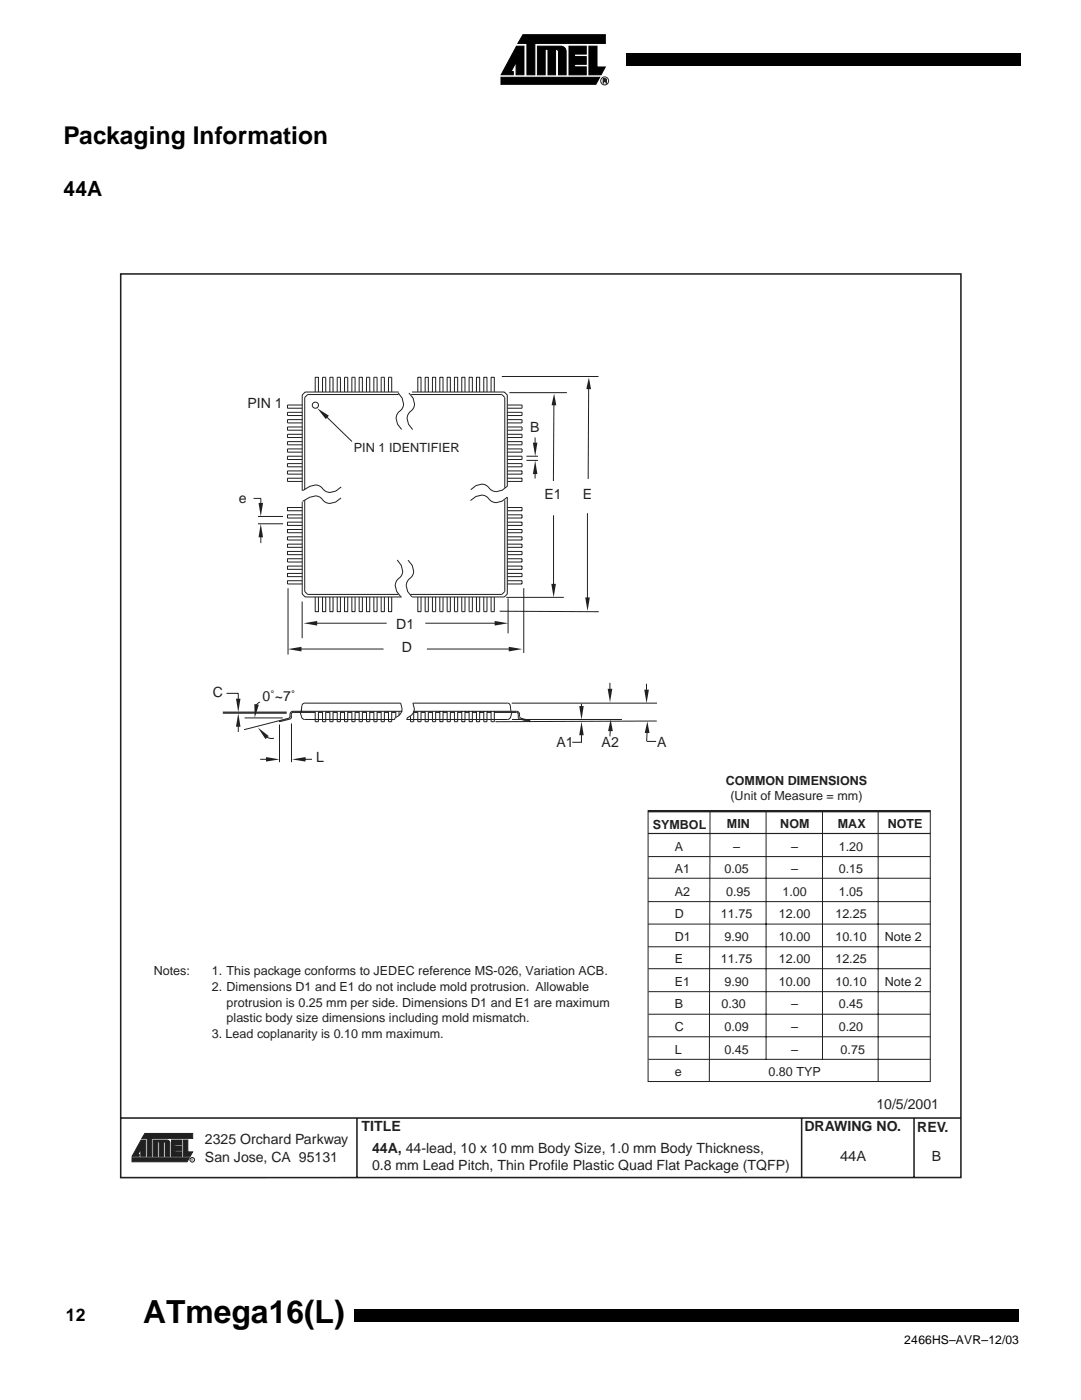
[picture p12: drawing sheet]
<svg xmlns="http://www.w3.org/2000/svg" width="216mm" height="279mm" viewBox="0 0 216 279" stroke-linecap="round" stroke-linejoin="round" font-family="sans-serif">
<path d="M124.9 10.7h1.3v2.5h-1.3zM126.2 10.7h77.4v2.5h-77.4z" fill="#000"/>
<g fill="#fff">
<path d="M98.4 6h24.3v11.9h-24.3z"/>
<path d="M99.5 6.8h22.1v10.3h-22.1z"/>
</g>
<path d="M99.9 15.4h19.7l-.8 1.4h-18.9zM103 9.2h1.5v5.7h-1.6v-2.5l-1 1.9h.4v.6h-2.4zM104.3 6.9h16.4v1.8h-14.1v6.2h-1.5v-6.2h-1.8zM107.2 9.2h4.5a1.05 1.05 0 0 1 1.2 1.2v4.5h-1.5v-4.6a.52 .52 0 0 0-.6-.5v5.1h-1.5v-5.1h-.6v5.1h-1.5zM113.5 9.2h3.4v1.6h-2.3v.5h2.3v1.5h-2.3v.5h2.3v1.6h-3.4zM117.4 9.2h1.6v4.2h1.7l-.8 1.5h-2.5z" fill="#000" stroke="#000" stroke-width=".2"/>
<g fill="#231f1f">
<path d="M120.6 15.7l.3 .1-.1 .4 .2 .4-.4-.4 .2-.2z"/>
<path d="M120.3 15.7h.3l-.2 .1v.3h.2l-.2 .1v.4h-.1z"/>
</g>
<g fill="none" stroke="#231f1f" stroke-width=".2">
<path d="M120.3 15.7l.6 .1-.1 .4 .2 .4h-.2l-.1-.4h-.3v.4h-.1zM120.4 15.8h.4v.3h-.4z"/>
<circle cx="120.6" cy="16.1" r=".8"/>
</g>
<path d="M70.5 261.3h136.9v2.5h-136.9z" fill="#000"/>
<g fill="#fff">
<path d="M203.2 257.2h4.2v12.7h-4.2z"/>
<path d="M23.9 54.3h168.1v180.9h-168.1z"/>
</g>
<g fill="#231f1f" stroke="#231f1f" stroke-width=".2">
<path d="M28.1 227.5h.9v3.3h-.9v-1.5l-.6 1.1h.3v.4h-1.4z"/>
<path d="M36.5 227.5h1v2.4h.9l-.5 .9h-1.4z"/>
<path d="M26.3 231.1h11.5l-.5 .8h-11z"/>
<path d="M28.9 226.2h9.5v1h-8.1v3.6h-1v-3.6h-1z"/>
<path d="M30.6 227.5h2.6a.6 .6 0 0 1 .7 .7v2.6h-.9v-2.7l-.1-.1-.2-.1v2.9h-.9v-2.9h-.4v2.9h-.8z"/>
<path d="M34.2 227.5h2v.9h-1.3v.3h1.3v.9h-1.3v.3h1.3v.9h-2z"/>
</g>
<g fill="none" stroke="#231f1f" stroke-width=".2">
<path d="M62.9 78.2v-2.9h.6v2.9M64.3 78.2v-2.9h.7v2.9M65.8 78.2v-2.9h.6v2.9M67.2 78.2v-2.9h.7v2.9M68.7 78.2v-2.9h.6v2.9M70.2 78.2v-2.9h.6v2.9M71.6 78.2v-2.9h.7v2.9M73.1 78.2v-2.9h.6v2.9M74.5 78.2v-2.9h.7v2.9M76 78.2v-2.9h.6v2.9M77.5 78.2v-2.9h.6v2.9M79.5 78.7h-18.2l-.5 .6v18.5"/>
<path d="M79.5 78.2h-18.6l-.6 .6v19.2M82 78.7h18.1l.6 .6v18M82.1 78.2h18.5l.6 .6v18.2M83.3 78.2v-2.9h.7v2.9M84.8 78.2v-2.9h.6v2.9M86.2 78.2v-2.9h.7v2.9M87.7 78.2v-2.9h.6v2.9M89.2 78.2v-2.9h.6v2.9M90.6 78.2v-2.9h.7v2.9M92.1 78.2v-2.9h.6v2.9M93.5 78.2v-2.9h.7v2.9M95 78.2v-2.9h.6v2.9"/>
<path d="M96.5 78.2v-2.9h.6v2.9M97.9 78.2v-2.9h.7v2.9M50.6 99.5l1.4-.1v1.5M60.3 80.8h-3v.7h3M60.3 82.3h-3v.6h3M60.3 83.7h-3v.7h3M60.3 85.2h-3v.7h3M60.3 86.7h-3v.6h3M60.3 88.1h-3v.7h3M60.3 89.6h-3v.6h3M60.3 91.1h-3v.6h3M60.3 92.5h-3v.7h3"/>
<path d="M60.3 94h-3v.6h3M60.3 95.4h-3v.7h3M60.8 99.8v18.2l.5 .6h18.2M100.7 99.8v18.2l-.6 .6h-18.3M101.2 91.1h2.9v.6h-2.9M101.2 80.8h2.9v.7h-2.9M101.2 82.3h2.9v.6h-2.9M101.2 83.7h2.9v.7h-2.9M101.2 85.2h2.9v.7h-2.9M101.2 86.7h2.9v.6h-2.9M101.2 88.1h2.9v.7h-2.9M101.2 89.6h2.9v.6h-2.9"/>
<path d="M101.2 92.5h2.9v.7h-2.9M101.2 94h2.9v.6h-2.9M101.2 95.4h2.9v.7h-2.9M101.2 99.2v19.3l-.6 .6h-18.5M51.4 103.1h5M51.4 104.5h5M52 106.9v1.5M60.3 101.3h-3v.6h3M60.3 102.7h-3v.7h3M60.3 104.2h-3v.7h3M60.3 105.7h-3v.6h3M60.3 107.1h-3v.7h3"/>
<path d="M60.3 108.6h-3v.6h3M60.3 110.1h-3v.6h3M60.3 111.5h-3v.7h3M60.3 113h-3v.6h3M60.3 114.4h-3v.7h3M60.3 115.9h-3v.6h3M60.3 100.1v18.4l.6 .6h19.2M62.9 119.1v3h.6v-3M64.3 119.1v3h.7v-3M65.8 119.1v3h.6v-3M67.2 119.1v3h.7v-3M68.7 119.1v3h.6v-3"/>
<path d="M70.2 119.1v3h.6v-3M71.6 119.1v3h.7v-3M73.1 119.1v3h.6v-3M74.5 119.1v3h.7v-3M76 119.1v3h.6v-3M77.5 119.1v3h.6v-3M83.3 119.1v3h.7v-3M84.8 119.1v3h.6v-3M86.2 119.1v3h.7v-3M87.7 119.1v3h.6v-3M89.2 119.1v3h.6v-3M90.6 119.1v3h.7v-3"/>
<path d="M92.1 119.1v3h.6v-3M93.5 119.1v3h.7v-3M95 119.1v3h.6v-3M96.5 119.1v3h.6v-3M97.9 119.1v3h.7v-3M101.2 101.3h2.9v.6h-2.9M101.2 102.7h2.9v.7h-2.9M101.2 104.2h2.9v.7h-2.9M101.2 105.7h2.9v.6h-2.9M101.2 107.1h2.9v.7h-2.9M101.2 108.6h2.9v.6h-2.9M101.2 110.1h2.9v.6h-2.9"/>
<path d="M101.2 111.5h2.9v.7h-2.9M101.2 113h2.9v.6h-2.9M101.2 114.4h2.9v.7h-2.9M101.2 115.9h2.9v.6h-2.9M58.4 142h21.8M58.5 142.2h4.4M59.9 142.2l.2 .9M60.2 143.1l.3 .4 .2 .1h17.9M60.2 140.8l-.1 1.2M60.8 140.3h19.1M60.8 140.3l-.3 .1-.3 .4M62.9 142v2h.6v-2"/>
<path d="M63.5 142.2h.8M64.3 142v2h.7v-2M65 142.2h.8M65.8 142v2h.6v-2M66.4 142.2h.8M67.2 142v2h.7v-2M67.9 142.2h.8M68.7 142v2h.6v-2M69.3 142.2h.9M70.2 142v2h.6v-2M70.8 142.2h.8M71.6 142v2h.7v-2"/>
<path d="M72.3 142.2h.8M73.1 142v2h.6v-2M73.7 142.2h.8M74.5 142v2h.7v-2M75.2 142.2h.8M76 142v2h.6v-2M76.6 142.2h.9M77.5 142v2h.6v-2M78.1 142.2h.8M78.9 142v1.1M79.6 142v.8M82.4 140.3h18.8l.4 .3 .3 1.4"/>
<path d="M82.5 142h20.5M82.5 142v2h-.6v-1.1M82.5 142.2h.8M83.3 142v2h.7v-2M84 142.2h.8M84.8 142v2h.6v-2M85.4 142.2h.8M86.2 142v2h.7v-2M86.9 142.2h.8M87.7 142v2h.6v-2M88.3 142.2h.9M89.2 142v2h.6v-2"/>
<path d="M89.8 142.2h.8M90.6 142v2h.7v-2M91.3 142.2h.8M92.1 142v2h.6v-2M92.7 142.2h.8M93.5 142v2h.7v-2M94.2 142.2h.8M95 142v2h.6v-2M95.6 142.2h.9M96.5 142v2h.6v-2M97.1 142.2h.8M97.9 142v2h.7v-2"/>
<path d="M98.6 142.2h4.4l.3 .3M101.8 143.1l-.1 .3-.5 .2h-20.1M102.1 142.2l-.3 .9M103 141.9a.6 .6 0 0 1 .6 .6M103.3 142.6v.5M103.6 142.6v.4M103.9 143.3l1.8 .5v.2l-2.1-.5"/>
<circle cx="62.9" cy="80.9" r=".61"/>
<circle cx="38.3" cy="231.5" r=".46"/>
</g>
<path d="M24.1 54.7h167.5v180.3h-167.5zM24.1 223.1h167.5M71.2 223.1v11.9M159.8 223.1v11.8M182.3 223.1v11.8" fill="none" stroke="#231f1f" stroke-width=".31"/>
<g fill="#231f1f">
<path d="M51.6 100.4h.9l-.5 2.7z"/>
<path d="M52 104.5l.5 2.7h-.9z"/>
</g>
<path d="M105 91.9h2.3M105 91.1h2.3M106.7 87.3v1.5M106.7 94.1v1.4" fill="none" stroke="#231f1f" stroke-width=".2"/>
<g fill="#231f1f">
<path d="M106.7 91.9l.5 2.7h-.9z"/>
<path d="M106.3 88.3h.9l-.5 2.8z"/>
</g>
<path d="M57.8 142.6v.5l-.2 .2M58.1 142.6v.5M58.1 143.1l-.3 .4-2.1 .5v-.2l1.8-.5M58.4 141.9a.6 .6 0 0 0-.6 .6M58.5 142.2l-.4 .3M102.1 143.6h21.9M103.3 143.1l.3 .4M103.6 143l.3 .3M115.9 146.7v1.4h-1.8M115.9 140.4v1.5M131 143.9l-32.2 .1" fill="none" stroke="#231f1f" stroke-width=".2"/>
<g fill="#231f1f">
<path d="M115.5 140.9h.9l-.4 2.7z"/>
<path d="M116 144l.4 2.7h-.9z"/>
</g>
<path d="M128.9 136.5v1.4M102 140.3h29M102.1 143.6h1.8M129 146l-.1 2" fill="none" stroke="#231f1f" stroke-width=".2"/>
<g fill="#231f1f">
<path d="M128.5 137.6h.9l-.5 2.8z"/>
<path d="M129.1 144l.4 2.3h-.9z" fill-rule="evenodd"/>
</g>
<path d="M51.8 140.1l-.5 .3-.3 .5M53.2 147.1l.7 .3 .7-.1" fill="none" stroke="#231f1f" stroke-width=".2"/>
<g fill="#231f1f">
<path d="M50.7 140.5l.9 .1-.8 2.7z"/>
<path d="M51.4 145.2l2.2 1.7-.7 .6z"/>
</g>
<path d="M48.8 143.3h7.6M51.9 151.5h1.4M55.7 144.6v7.5M58.1 144.4v7.7M59.5 151.5h2.7" fill="none" stroke="#231f1f" stroke-width=".2"/>
<g fill="#231f1f">
<path d="M53 151.1l2.8 .5-2.8 .4z"/>
<path d="M58.2 151.6l2.7-.5v.9z"/>
</g>
<path d="M45.2 138.4h2.3v1.4M44.4 142.1h12.8M44.4 142.3h12.8M47.5 144.6v1.5" fill="none" stroke="#231f1f" stroke-width=".2"/>
<g fill="#231f1f">
<path d="M47.1 139.4h.9l-.5 2.8z"/>
<path d="M47.5 142.3l.5 2.7h-.9z"/>
</g>
<path d="M79.4 78.4a2.36 2.36 0 0 1 .6 3.4 2.1 2.1 0 0 0-.7 2.9l.8 1M81.5 78.4a2.32 2.32 0 0 1 .7 3.4l-.3 .3a2 2 0 0 0-.4 2.6l.8 1M64.6 82.6l5.6 5.5M68 99.4a2.31 2.31 0 0 1-3.7 .3 1.72 1.72 0 0 0-1.4-.7l-1.2 .2-1.4 .9M68 97.2a2.37 2.37 0 0 1-3.4 .6l-.2-.3a1.75 1.75 0 0 0-1.5-.7l-1.1 .3-1.4 .8M101.2 99.2a2.31 2.31 0 0 1-3.7 .4 1.73 1.73 0 0 0-1.4-.8l-1.2 .3-1.1 .8M101.2 97a2.37 2.37 0 0 1-3.4 .7l-.3-.3a1.75 1.75 0 0 0-1.4-.8l-1.2 .3-1 .8M79.2 111.8a2.36 2.36 0 0 1 .7 3.3 2.1 2.1 0 0 0-.8 2.9l.8 1.1M81.4 111.8a2.32 2.32 0 0 1 .6 3.3 2.12 2.12 0 0 0-.7 2.9l.8 1.1M55.7 143.8l-7 1.8M79.9 140.3a2.04 2.04 0 0 1-.2 2.3l-.3 .3a.92 .92 0 0 0-.7 .8M82.3 140.3a2.04 2.04 0 0 1-.1 2.3l-.3 .3a.91 .91 0 0 0-.8 .8" fill="none" stroke="#231f1f" stroke-width=".2"/>
<path d="M63.3 81.5l2.3 1.5-.6 .6z" fill="#231f1f"/>
<path d="M121.7 145l-.1 2" fill="none" stroke="#231f1f" stroke-width=".2"/>
<path d="M121.8 143.6l.4 2.3h-.9z" fill-rule="evenodd" fill="#231f1f"/>
<path d="M121.6 136.3v1.4" fill="none" stroke="#231f1f" stroke-width=".2"/>
<path d="M121.2 137.5h.9l-.5 2.7z" fill="#231f1f"/>
<path d="M101.3 119.4v7M60.2 120.1v7.3M62 124.4h15.1M84.8 124.4h15.1M129 148h1.8" fill="none" stroke="#231f1f" stroke-width=".2"/>
<g fill="#231f1f">
<path d="M60.5 124.4l2.7-.5v.9z"/>
<path d="M98.6 123.9l2.7 .5-2.7 .4z"/>
</g>
<path d="M57.4 117.4v13.2M104.4 117.4v12.9M58.9 129.5h17.6M85.1 129.5h17.6" fill="none" stroke="#231f1f" stroke-width=".2"/>
<g fill="#231f1f">
<path d="M57.4 129.5l2.7-.4v.9z"/>
<path d="M101.4 129.1l2.8 .4-2.8 .5z"/>
</g>
<path d="M100.1 75.1h19.2M117.4 77.3l-.1 18.3M110.4 102.8v14M99.6 122l19.8 .1" fill="none" stroke="#231f1f" stroke-width=".2"/>
<g fill="#231f1f">
<path d="M109.9 116.5h.9l-.4 2.7z"/>
<path d="M117.4 75.3l.5 2.4h-1z" fill-rule="evenodd"/>
</g>
<path d="M101.6 78.4h11.4M110.4 80.6l-.1 15.4" fill="none" stroke="#231f1f" stroke-width=".2"/>
<path d="M110.5 78.6l.4 2.3h-.9z" fill-rule="evenodd" fill="#231f1f"/>
<path d="M117.1 102.4v17.1" fill="none" stroke="#231f1f" stroke-width=".2"/>
<path d="M116.7 119.2h.9l-.4 2.7z" fill="#231f1f"/>
<g fill="none" stroke="#231f1f" stroke-width=".2">
<path d="M100.9 119.2h11.5M129.2 175.3h56.3M129.2 161.7v54.1h56.3v-54.1M129.2 179.9h56.4M129.3 171h56.1M141.6 161.9l-.2 53.9M152.7 161.9v49.5M164 161.9v49.5M175.1 161.8v54M129.2 184.4h56.4M129.2 188.9h56.4M129.3 193.3h56.2"/>
<path d="M129.3 197.9h56.2M129.3 202.4h56.2M129.3 206.9h56.2M129.3 211.4h56.2"/>
</g>
<path d="M129.2 161.9h56.3" fill="none" stroke="#231f1f" stroke-width=".47"/>
<path d="M129.2 166.3h56.3" fill="none" stroke="#231f1f" stroke-width=".23"/>
<text font-size="6.3" x="28.6" y="264">ATmega16(L)</text>
<text font-size="4.9" x="12.7" y="28.7">Packaging Information</text>
<text font-size="4.2" x="12.7" y="39.2">44A</text>
<text font-size="3.5" x="13.1" y="263.7">12</text>
<g font-size="2.8" fill="#231f1f">
<text x="49.4" y="81.5">PIN 1</text>
<text x="105.7" y="86.2">B</text>
<text x="47.6" y="100.3">e</text>
<text x="108.6" y="99.7">E1</text>
<text x="116.2" y="99.7">E</text>
<text x="79" y="125.6">D1</text>
<text x="80.1" y="130.2">D</text>
<text x="42.4" y="139.2">C</text>
<text x="52.3" y="139.8">0˚~7˚</text>
<text x="111" y="149.1">A1</text>
<text x="120" y="149">A2</text>
<text x="131" y="149">A</text>
<text x="63" y="152">L</text>
<text x="174.7" y="221.3">10/5/2001</text>
<text x="72.1" y="225.8">TITLE</text>
<text x="160.4" y="225.7">DRAWING NO.</text>
<text x="182.9" y="225.8">REV.</text>
<text x="40.9" y="228.4">2325 Orchard Parkway</text>
<text x="40.9" y="231.8">San Jose, CA 95131</text>
<text x="74.2" y="230.1">44A, 44-lead, 10 x 10 mm Body Size, 1.0 mm Body Thickness,</text>
<text x="74.2" y="233.6">0.8 mm Lead Pitch, Thin Profile Plastic Quad Flat Package (TQFP)</text>
<text x="167.5" y="231.6">44A</text>
<text x="185.8" y="231.8">B</text>
</g>
<g font-size="2.5" fill="#231f1f">
<text x="70.6" y="90.3">PIN 1 IDENTIFIER</text>
<text x="144.7" y="156.6">COMMON DIMENSIONS</text>
<text x="145.7" y="159.7">(Unit of Measure = mm)</text>
<text x="130.2" y="165.4">SYMBOL</text>
<text x="145" y="165.2">MIN</text>
<text x="155.6" y="165.3">NOM</text>
<text x="167.1" y="165.2">MAX</text>
<text x="177" y="165.3">NOTE</text>
<text x="134.5" y="169.8">A</text>
<text x="146.2" y="169.8">–</text>
<text x="157.7" y="169.8">–</text>
<text x="167.3" y="169.8">1.20</text>
<text x="134.5" y="174.3">A1</text>
<text x="134.5" y="178.8">A2</text>
<text x="144.4" y="174.3">0.05</text>
<text x="144.8" y="178.8">0.95</text>
<text x="156" y="178.8">1.00</text>
<text x="157.7" y="174.3">–</text>
<text x="167.3" y="178.8">1.05</text>
<text x="167.3" y="174.3">0.15</text>
<text x="134.5" y="183.3">D</text>
<text x="143.8" y="183.3">11.75</text>
<text x="155.3" y="183.3">12.00</text>
<text x="166.6" y="183.3">12.25</text>
<text x="134.5" y="187.8">D1</text>
<text x="144.4" y="187.8">9.90</text>
<text x="155.3" y="187.8">10.00</text>
<text x="166.6" y="187.8">10.10</text>
<text x="176.4" y="187.8">Note 2</text>
<text x="30.6" y="194.6">Notes:</text>
<text x="42.2" y="194.6">1. This package conforms to JEDEC reference MS-026, Variation ACB.</text>
<text x="42.2" y="197.8">2. Dimensions D1 and E1 do not include mold protrusion. Allowable</text>
<text x="134.5" y="192.3">E</text>
<text x="134.5" y="196.8">E1</text>
<text x="143.8" y="192.3">11.75</text>
<text x="144.4" y="196.8">9.90</text>
<text x="155.3" y="192.3">12.00</text>
<text x="155.3" y="196.8">10.00</text>
<text x="166.6" y="192.3">12.25</text>
<text x="166.6" y="196.8">10.10</text>
<text x="176.4" y="196.8">Note 2</text>
<text x="45.2" y="200.9">protrusion is 0.25 mm per side. Dimensions D1 and E1 are maximum</text>
<text x="134.5" y="201.3">B</text>
<text x="143.8" y="201.3">0.30</text>
<text x="157.7" y="201.3">–</text>
<text x="167.3" y="201.3">0.45</text>
<text x="42.2" y="207.1">3. Lead coplanarity is 0.10 mm maximum.</text>
<text x="45.2" y="204">plastic body size dimensions including mold mismatch.</text>
<text x="134.5" y="205.8">C</text>
<text x="144.4" y="205.8">0.09</text>
<text x="157.7" y="205.8">–</text>
<text x="167.3" y="205.8">0.20</text>
<text x="134.5" y="210.3">L</text>
<text x="134.5" y="214.8">e</text>
<text x="144.4" y="210.3">0.45</text>
<text x="153.2" y="214.8">0.80 TYP</text>
<text x="157.7" y="210.3">–</text>
<text x="167.6" y="210.3">0.75</text>
</g>
<text font-size="2.4" x="180.3" y="268.1">2466HS–AVR–12/03</text>
<text font-size=".7" fill="#231f1f" x="38.1" y="231.7">R</text>
</svg>
